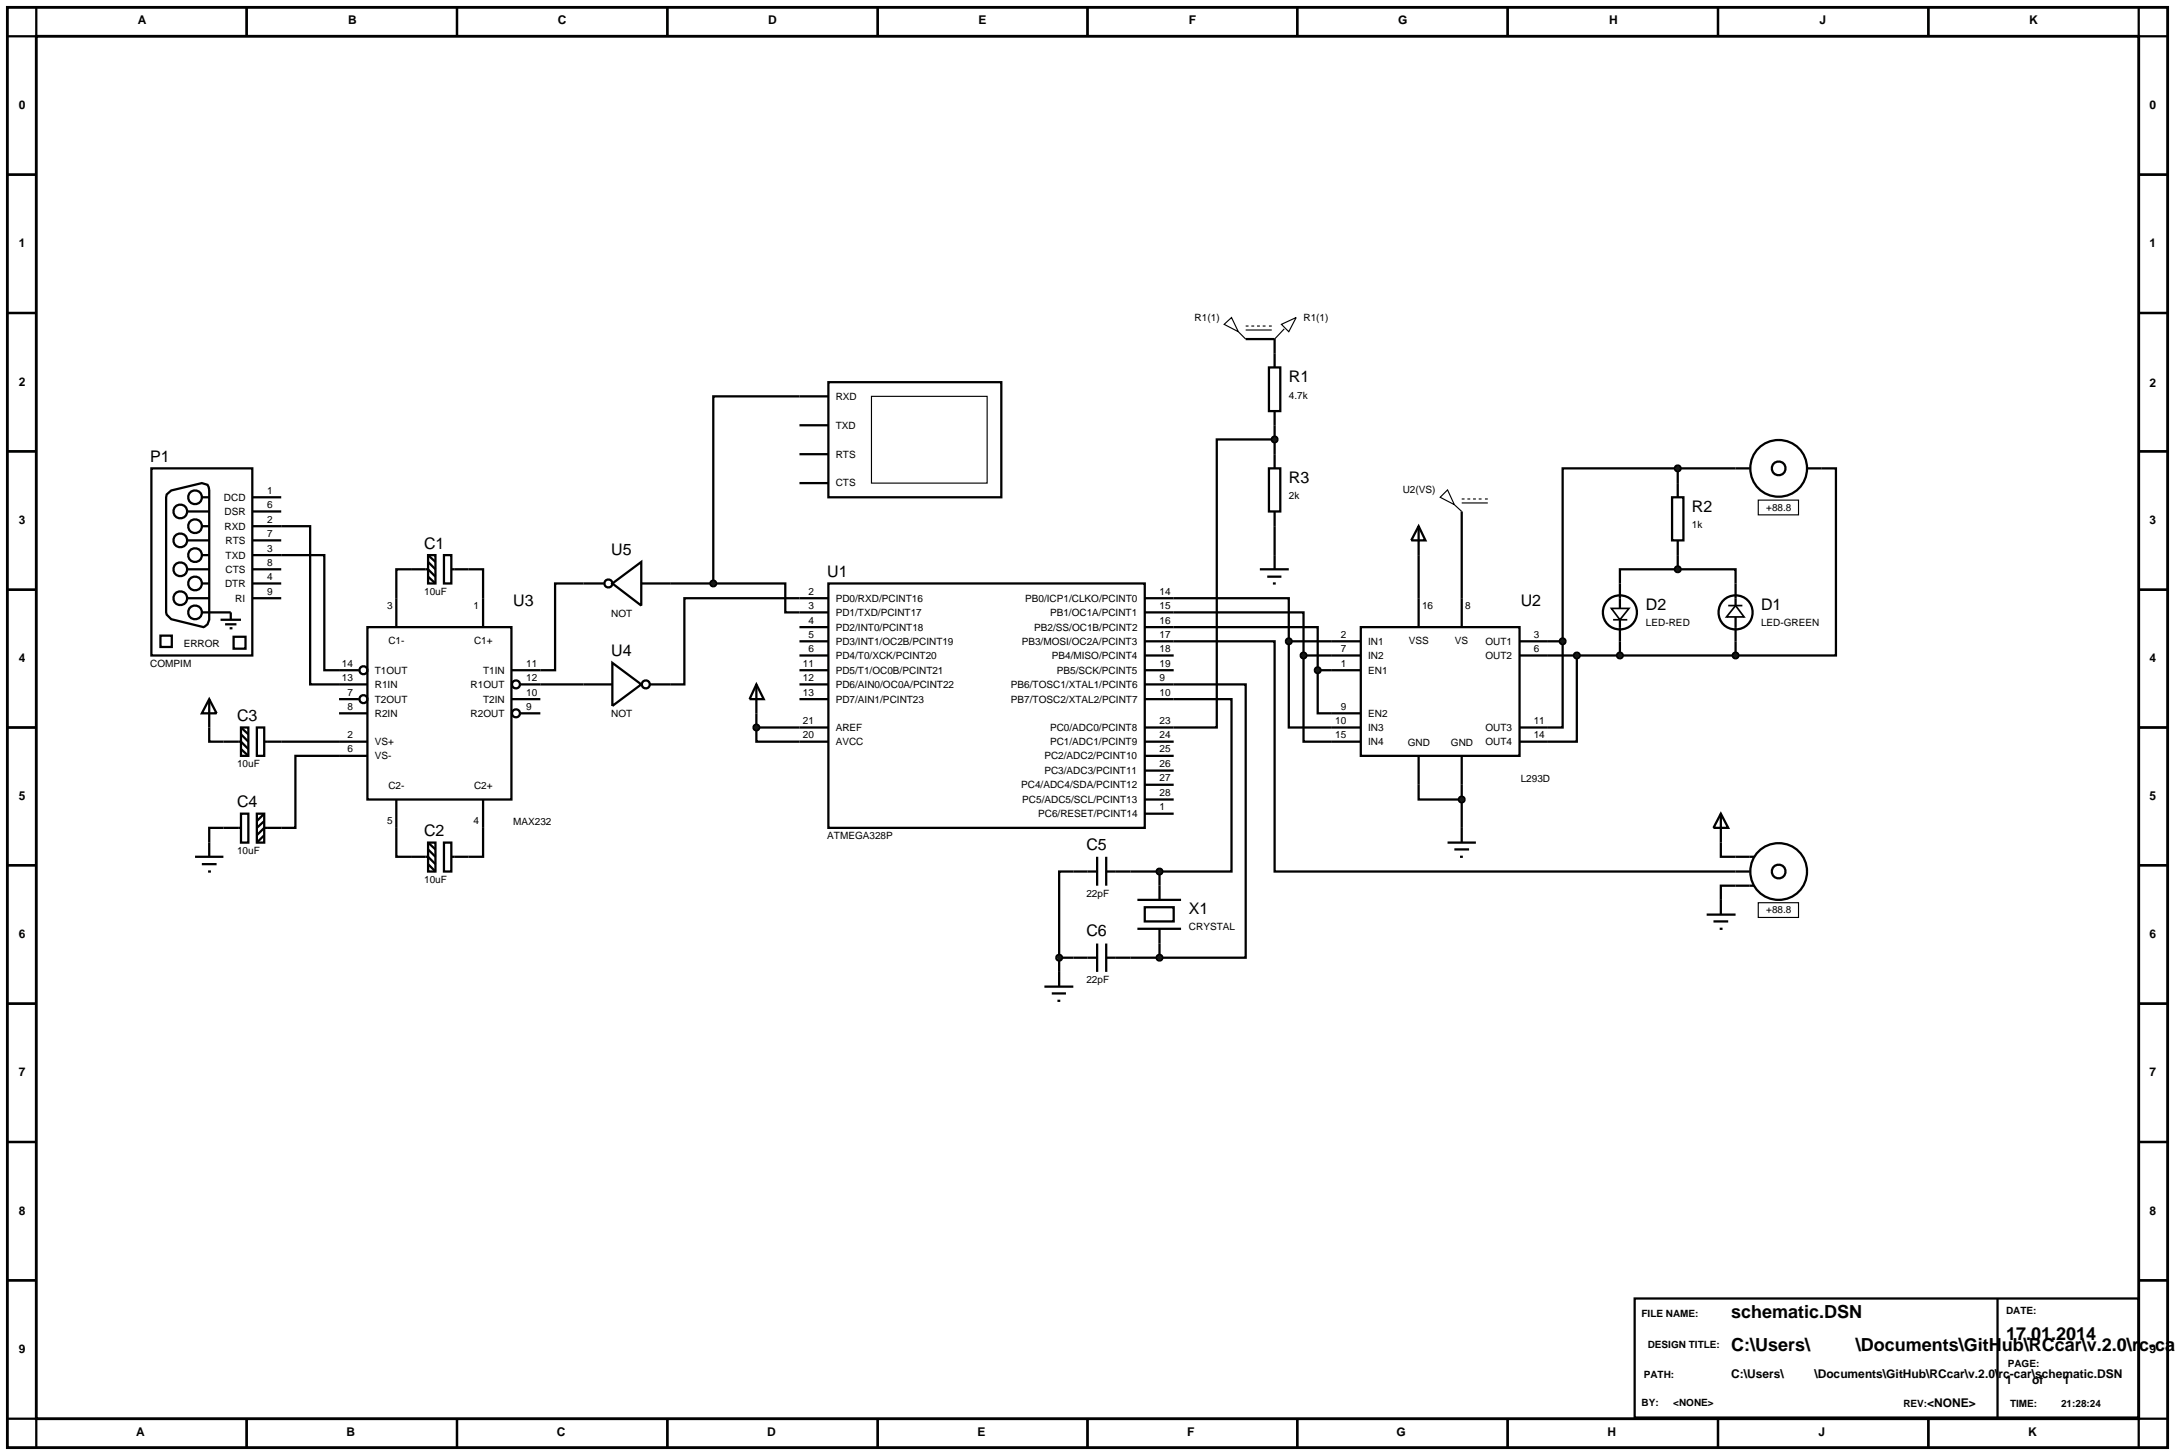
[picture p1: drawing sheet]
<svg xmlns="http://www.w3.org/2000/svg" width="384mm" height="257mm" viewBox="0 0 384 257" stroke-linecap="round" stroke-linejoin="round" font-family="sans-serif">
<path d="M1.3 1.3h381v254h-381zM6.4 6.4h370.8v243.8h-370.8z" fill="none" stroke="#000" stroke-width=".5"/>
<g fill="none" stroke="#000" stroke-width=".4">
<path d="M6.4 1.3v5.1h-5.1M43.5 1.3v5.1M80.6 1.3v5.1M117.7 1.3v5.1M154.8 1.3v5.1M191.8 1.3v5.1M228.8 1.3v5.1M265.9 1.3v5.1M303 1.3v5.1M340.1 1.3v5.1M377.2 1.3v5.1h5.1M1.3 30.8h5.1"/>
<path d="M377.2 30.8h5.1M1.3 55.2h5.1M219.7 59.8h5.1v2.5M377.2 55.2h5.1M1.3 79.6h5.1M141 69.9h-15.2v33M224.8 77.5h-10.2v50.8h-12.7M224.8 75v5.1M377.2 79.6h5.1M49.6 97.9h7.6v20.3h2.6M49.6 92.8h5.1v27.9h5.1M224.8 92.8v5.1"/>
<path d="M250.2 97.9v12.7M257.8 90.2v20.4M295.9 82.6h-20.3v30.5M295.9 82.6v2.6M295.9 97.9v2.5M295.9 82.6h10.2M321.3 82.6h2.5v33h-17.7M1.3 104h5.1M72.5 100.4h-2.6v5.1M82.6 100.4h2.6v5.1M102.9 102.9h-5v15.3h-2.6M118.2 102.9h7.6"/>
<path d="M125.8 102.9h12.7v5.1h7.6M141 113.1h5.1M141 115.6h5.1M141 118.2h5.1M141 110.6h5.1M146.1 102.9h55.8v43.1h-55.8zM146.1 105.5h-25.4v15.2h-2.5M201.9 113.1h22.9v40.6h81.3M201.9 105.5h25.4v7.6M201.9 108h28v7.6M201.9 110.6h30.5v7.6M201.9 115.6h5.1"/>
<path d="M201.9 118.2h5.1M227.3 113.1v15.2h12.7M227.3 113.1h12.7M229.9 115.6v15.2h10.1M229.9 115.6h10.1M232.4 118.2v7.6h7.6M232.4 118.2h7.6M240 110.6h28v22.7h-28zM268 113.1h7.6M268 115.6h38.1M275.6 113.1v15.2h-7.6M278.1 115.6v15.2h-10.1"/>
<path d="M285.7 109.3v6.3M295.9 100.4h-10.2v6.9M295.9 100.4h10.2v6.4M306.1 108.8v6.8M377.2 104h5.1M1.3 128.3h5.1M36.9 128.3v2.5h2.5M49.6 130.8h10.2M59.8 133.3h-7.7v12.7h-2.5M95.3 120.7h7.6M133.4 128.3v2.5h12.7M133.4 128.3h12.7"/>
<path d="M133.4 125.8v2.5M141 120.7h5.1M141 123.3h5.1M201.9 123.3h15.3v30.4h-12.7M201.9 120.7h17.8v48.2h-15.2M201.9 130.8h5.1M201.9 138.4h5.1M201.9 135.9h5.1M201.9 133.3h5.1M250.2 133.3v7.7h7.6M257.8 133.3v12.7M377.2 128.3h5.1"/>
<path d="M1.3 152.6h5.1M39.4 146h-2.5v2.6M69.9 146v5.1h2.6M85.2 146v5.1h-2.6M193.5 153.7h-6.7v15.2M193.5 151.1v5.1M195.1 153.7h9.4M195.1 151.1v5.1M200.6 158.7h7.7M201.9 160h5.1v2.5h-5.1zM201.9 143.5h5.1M201.9 141h5.1"/>
<path d="M204.5 153.7v5M303.5 148.6v2.5h2.6M306.1 156.2h-2.6v2.5M377.2 152.6h5.1M1.3 177h5.1M186.8 168.9h6.7M186.8 168.9v2.5M193.5 166.4v5M195.1 168.9h9.4M195.1 166.4v5M200.6 163.8h7.7M204.5 163.8v5.1"/>
<path d="M377.2 177h5.1M1.3 201.4h5.1M377.2 201.4h5.1M1.3 225.8h5.1M288.3 229h88.9v21h-88.9zM352.3 229v21M377.2 225.8h5.1M1.3 250.2h5.1v5.1M43.5 250.2v5.1M80.6 250.2v5.1M117.7 250.2v5.1M154.8 250.2v5.1"/>
<path d="M191.8 250.2v5.1M228.8 250.2v5.1M265.9 250.2v5.1M303 250.2v5.1M340.1 250.2v5.1M382.3 250.2h-5.1v5.1"/>
<circle cx="285.7" cy="108" r="3"/>
<circle cx="306.1" cy="108" r="3"/>
</g>
<path d="M284.2 107.3h3.1l-1.6 2zM284.5 109.3h2.5M304.8 106.8h2.5M306.1 106.8l1.5 2h-3.1z" fill="none" stroke="#000" stroke-width=".3"/>
<path d="M285.3 115.3l.4-.2-.5 .5zM285.7 115.1l.3 .1 .2 .4zM285.7 116.1l.5-.5-.2 .4zM285.2 115.6l.5 .5-.4-.2z" fill="#004000" stroke="#000" stroke-width=".4"/>
<path d="M285.2 115.6l.5-.5 .5 .5-.5 .5z" fill="#004000"/>
<path d="M255.3 148.6h5M256.5 149.8h2.6M257.5 151.1h.5M257.8 146v2.6" fill="none" stroke="#000" stroke-width=".4"/>
<path d="M257.4 140.7l.4-.2-.5 .5zM257.8 140.5l.4 .2 .1 .3zM257.8 141.5l.5-.5-.1 .3zM257.3 141l.5 .5-.3-.1z" fill="#004000" stroke="#000" stroke-width=".4"/>
<path d="M257.3 141l.5-.5 .5 .5-.5 .5z" fill="#004000"/>
<path d="M250.2 92.8l1.2 2.5h-2.5zM250.2 92.8v5.1M294.9 87.7h2v7.6h-2zM295.9 85.2v2.5M295.9 95.3v2.6" fill="none" stroke="#000" stroke-width=".4"/>
<path d="M254 87.7l1.3-1.3 1.2 2.6zM256.5 89l1.3 1.2M257.8 88h.5M257.8 88.7h4.6M258.8 88h.5M259.8 88h.5M260.8 88h.5M261.9 88h.5" fill="none" stroke="#000" stroke-width=".2"/>
<g fill="#004000" stroke="#000" stroke-width=".4">
<path d="M295.5 100.1l.4-.2-.5 .5zM295.9 99.9l.4 .2 .1 .3zM296.4 100.4l-.1 .3-.4 .2zM295.4 100.4l.5 .5-.4-.2z"/>
<path d="M275.2 112.8l.4-.2-.5 .5zM275.6 112.6l.3 .1 .2 .4zM276.1 113.1l-.1 .3-.4 .2zM275.1 113.1l.5 .5-.4-.2z"/>
<path d="M277.7 115.3l.4-.2-.5 .5zM278.1 115.1l.4 .2 .1 .3zM278.6 115.6l-.1 .3-.4 .2zM277.6 115.6l.5 .5-.4-.2z"/>
</g>
<g fill="#004000">
<path d="M295.4 100.4l.5-.5 .5 .5-.5 .5z"/>
<path d="M275.1 113.1l.5-.5 .5 .5-.5 .5z"/>
<path d="M277.6 115.6l.5-.5 .5 .5-.5 .5z"/>
</g>
<g fill="none" stroke="#000" stroke-width=".4">
<path d="M303.5 143.5l1.3 2.5h-2.6zM303.5 143.5v5.1M303.5 158.7v2.6M306.1 151.1h3.3M306.1 156.2h3.3M306.1 153.7h2.5M301 161.3h5.1M302.2 162.5h2.6M303.3 163.8h.5"/>
<circle cx="313.7" cy="153.7" r="1.21"/>
<circle cx="313.7" cy="153.7" r="5"/>
</g>
<path d="M310.1 159.2h7.1v2.6h-7.1z" fill="none" stroke="#000" stroke-width=".2"/>
<g fill="#004000" stroke="#000" stroke-width=".4">
<path d="M226.9 112.8l.4-.2-.5 .5zM227.3 112.6l.4 .2 .1 .3zM227.8 113.1l-.1 .3-.4 .2zM226.8 113.1l.5 .5-.4-.2z"/>
<path d="M229.5 115.3l.4-.2-.5 .5zM229.9 115.1l.4 .2 .1 .3zM230.4 115.6l-.1 .3-.4 .2zM229.4 115.6l.5 .5-.4-.2z"/>
<path d="M232 117.9l.4-.2-.5 .5zM232.4 117.7l.4 .2 .1 .3zM232.4 118.7l.5-.5-.1 .3zM231.9 118.2l.5 .5-.3-.1z"/>
<path d="M204.1 153.4l.4-.2-.5 .5zM204.5 153.2l.4 .2 .1 .3zM205 153.7l-.1 .3-.4 .2zM204 153.7l.5 .5-.4-.2z"/>
<path d="M204.2 168.5l.3-.1-.5 .5zM204.5 168.4l.4 .2 .1 .3zM205 168.9l-.1 .3-.4 .2zM204 168.9l.5 .5-.4-.2z"/>
</g>
<g fill="#004000">
<path d="M226.8 113.1l.5-.5 .5 .5-.5 .5z"/>
<path d="M229.4 115.6l.5-.5 .5 .5-.5 .5z"/>
<path d="M231.9 118.2l.5-.5 .5 .5-.5 .5z"/>
<path d="M204 153.7l.5-.5 .5 .5-.5 .5z"/>
<path d="M204.5 168.4l.5 .5-.5 .5-.5-.5z"/>
</g>
<path d="M310.1 88.2h7.1v2.6h-7.1z" fill="none" stroke="#000" stroke-width=".2"/>
<g fill="none" stroke="#000" stroke-width=".4">
<path d="M306.1 82.6h2.5M318.8 82.6h2.5"/>
<circle cx="313.7" cy="82.6" r="1.21"/>
<circle cx="313.7" cy="82.6" r="5"/>
</g>
<g fill="#004000" stroke="#000" stroke-width=".4">
<path d="M295.6 82.2l.3-.1-.5 .5zM295.9 82.1l.4 .2 .1 .3zM295.9 83.1l.5-.5-.1 .3zM295.4 82.6l.5 .5-.3-.1z"/>
<path d="M305.7 115.3l.4-.2-.5 .5zM306.1 115.1l.4 .2 .1 .3zM306.6 115.6l-.1 .3-.4 .2zM305.6 115.6l.5 .5-.4-.2z"/>
</g>
<g fill="#004000">
<path d="M295.9 82.1l.5 .5-.5 .5-.5-.5z"/>
<path d="M305.6 115.6l.5-.5 .5 .5-.5 .5z"/>
</g>
<path d="M223.8 64.8h2v7.7h-2zM224.8 62.3v2.5M224.8 72.5v2.5M223.8 82.6h2v7.6h-2zM224.8 80.1v2.5M224.8 90.2v2.6" fill="none" stroke="#000" stroke-width=".4"/>
<path d="M224.4 77.2l.4-.2-.5 .5zM224.8 77l.3 .1 .2 .4zM224.8 78l.5-.5-.2 .4zM224.3 77.5l.5 .5-.4-.2z" fill="#004000" stroke="#000" stroke-width=".4"/>
<path d="M224.3 77.5l.5-.5 .5 .5-.5 .5z" fill="#004000"/>
<path d="M224.8 97.9v2.5M222.2 100.4h5.1M223.5 101.7h2.5M224.5 102.9h.5M133.4 120.7l1.3 2.6h-2.5zM133.4 120.7v5.1" fill="none" stroke="#000" stroke-width=".4"/>
<path d="M133 128l.4-.2-.5 .5zM133.4 127.8l.3 .1 .2 .4zM133.4 128.8l.5-.5-.1 .3zM132.9 128.3l.5 .5-.3-.1z" fill="#004000" stroke="#000" stroke-width=".4"/>
<path d="M132.9 128.3l.5-.5 .5 .5-.5 .5z" fill="#004000"/>
<path d="M184.2 174h5.1M185.5 175.2h2.5M186.5 176.5h.5M186.8 171.4v2.6" fill="none" stroke="#000" stroke-width=".4"/>
<path d="M186.4 168.6l.4-.2-.5 .5zM186.8 168.4l.4 .2 .1 .3zM187.3 168.9l-.1 .3-.4 .2zM186.3 168.9l.5 .5-.3-.1z" fill="#004000" stroke="#000" stroke-width=".4"/>
<path d="M186.3 168.9l.5-.5 .5 .5-.5 .5z" fill="#004000"/>
<path d="M215.9 57.2l1.3-1.2 1.2 2.5zM218.4 58.5l1.3 1.3M219.7 57.5h.5M219.7 58.2h4.6M220.7 57.5h.5M221.7 57.5h.5M222.7 57.5h.5M223.8 57.5h.5M226 57.2l2.6-1.2-1.3 2.5zM226.5 58l-1.7 1.8M153.7 69.9h20.4v15.3h-20.4z" fill="none" stroke="#000" stroke-width=".2"/>
<g fill="none" stroke="#000" stroke-width=".4">
<path d="M141 69.9h5.1M141 75h5.1M146.1 67.4h30.5v20.3h-30.5zM26.7 82.6h17.8v33h-17.8zM29.4 87.2l.8-.7 5.4-1.3 1 .3 .2 .4 .1 .5v22.9l-.3 .8-.7 .5-5.7-1.4-.8-.8-.1-.4v-20.3zM33.1 90.2h3.8M33.1 95.3h3.8M35.6 87.7h1.3M35.6 92.8h1.3M35.6 97.9h1.3M44.5 87.7h5.1M44.5 90.2h5.1"/>
<path d="M44.5 92.8h5.1M44.5 95.3h5.1M44.5 97.9h5.1M75.5 97.9h1.3v5h-1.3zM75.5 97.9l1.3 1.2M75.5 99.1l1.3 1.3M78.3 97.9h1.3v5h-1.3zM141 80.1h5.1M141 85.2h5.1M28.3 112.1h2v2h-2zM33.1 100.4h3.8M33.1 105.5h3.8"/>
<path d="M35.6 102.9h1.3M35.6 108h5.1v1.3M38.9 109.3h3.6M39.7 110.1h2M40.5 110.8h.5M41.2 112.3h2.1v2.1h-2.1zM44.5 100.4h5.1M44.5 102.9h5.1M44.5 105.5h5.1M59.8 118.2h3.5M64.8 110.6h25.4v30.4h-25.4zM69.9 105.5v5.1"/>
<path d="M72.5 100.4h3l1.3 1.3M75.5 101.7l1.3 1.2M79.6 100.4h3M85.2 105.5v5.1M90.2 118.2h5.1M102.9 102.9h3.6M108 116.9l5.1 3.8-5.1 3.8zM108 102.9l5.1-3.8v7.7zM113.1 102.9h5.1M36.9 123.3l1.3 2.5h-2.6zM36.9 123.3v5M39.4 130.8h3.1l1.3 1.3"/>
<path d="M42.5 128.3h1.3v5h-1.3zM42.5 128.3l1.3 1.2M42.5 129.5l1.3 1.3M42.5 132.1l1.3 1.2M45.3 128.3h1.3v5h-1.3zM46.6 130.8h3M59.8 120.7h5M59.8 123.3h3.5M59.8 125.8h5M59.8 130.8h5M59.8 133.3h5M90.2 123.3h5.1"/>
<path d="M91.8 120.7h3.5M91.8 125.8h3.5M102.9 120.7h5.1M114.6 120.7h3.6M34.4 151.1h5M35.6 152.4h2.6M36.7 153.7h.5M36.9 148.6v2.5M39.4 146h3.1M42.5 143.5h1.3v5.1h-1.3zM45.3 143.5h1.3v5.1h-1.3zM46.6 143.5l-1.3 1.3"/>
<path d="M46.6 144.8l-1.3 1.2M46.6 147.3l-1.3 1.3M49.6 146h-3l-1.3 1.3M69.9 141v5M72.5 151.1h3l1.3 1.3M75.5 148.6h1.3v5.1h-1.3zM75.5 148.6l1.3 1.2M75.5 149.8l1.3 1.3M75.5 152.4l1.3 1.3M78.3 148.6h1.3v5.1h-1.3zM79.6 151.1h3M85.2 141v5"/>
<circle cx="31.8" cy="95.3" r="1.21"/>
<circle cx="31.8" cy="90.2" r="1.21"/>
<circle cx="34.4" cy="92.8" r="1.21"/>
<circle cx="34.4" cy="87.7" r="1.21"/>
<circle cx="34.4" cy="97.9" r="1.21"/>
<circle cx="31.8" cy="100.4" r="1.21"/>
<circle cx="31.8" cy="105.5" r="1.21"/>
<circle cx="34.4" cy="102.9" r="1.21"/>
<circle cx="34.4" cy="108" r="1.21"/>
<circle cx="64.1" cy="118.2" r=".7"/>
<circle cx="107.3" cy="102.9" r=".7"/>
<circle cx="64.1" cy="123.3" r=".7"/>
<circle cx="91" cy="125.8" r=".7"/>
<circle cx="91" cy="120.7" r=".7"/>
<circle cx="113.9" cy="120.7" r=".7"/>
</g>
<path d="M125.5 102.5l.3-.1-.5 .5zM125.8 102.4l.3 .1 .2 .4zM125.8 103.4l.5-.5-.2 .4zM125.3 102.9l.5 .5-.3-.1z" fill="#004000" stroke="#000" stroke-width=".4"/>
<path d="M125.3 102.9l.5-.5 .5 .5-.5 .5z" fill="#004000"/>
<g font-size="3.2">
<text x="305.3" y="232.4">schematic.DSN</text>
<text x="305.3" y="238.2">C:\Users\Илья\Documents\GitHub\RCcar\v.2.0\rc-car</text>
<text x="353.8" y="236.4">17.01.2014</text>
</g>
<g font-size="2.8">
<text x="227.3" y="67.4">R1</text>
<text x="26.5" y="81.5">P1</text>
<text x="227.3" y="85.2">R3</text>
<text x="298.4" y="90.3">R2</text>
<text x="74.8" y="96.8">C1</text>
<text x="107.8" y="98">U5</text>
<text x="145.9" y="101.8">U1</text>
<text x="90.5" y="106.9">U3</text>
<text x="268.2" y="106.9">U2</text>
<text x="290.3" y="107.6">D2</text>
<text x="310.6" y="107.6">D1</text>
<text x="107.8" y="115.8">U4</text>
<text x="41.8" y="127.2">C3</text>
<text x="41.8" y="142.4">C4</text>
<text x="74.8" y="147.5">C2</text>
<text x="191.6" y="150">C5</text>
<text x="209.7" y="161.3">X1</text>
<text x="191.6" y="165.2">C6</text>
</g>
<g font-size="2.1">
<text x="24.3" y="4.2">A</text>
<text x="61.4" y="4.2">B</text>
<text x="98.4" y="4.2">C</text>
<text x="135.5" y="4.2">D</text>
<text x="172.6" y="4.2">E</text>
<text x="209.7" y="4.2">F</text>
<text x="246.6" y="4.2">G</text>
<text x="283.8" y="4.2">H</text>
<text x="320.9" y="4.2">J</text>
<text x="357.9" y="4.2">K</text>
<text x="3.3" y="19.2">0</text>
<text x="379.1" y="19.2">0</text>
<text x="3.3" y="43.6">1</text>
<text x="379.1" y="43.6">1</text>
<text x="3.3" y="68">2</text>
<text x="379.1" y="68.2">2</text>
<text x="3.3" y="92.4">3</text>
<text x="379.1" y="92.4">3</text>
<text x="3.3" y="116.8">4</text>
<text x="379.1" y="116.8">4</text>
<text x="3.3" y="141">5</text>
<text x="379.1" y="141">5</text>
<text x="3.3" y="165.4">6</text>
<text x="379.1" y="165.4">6</text>
<text x="3.3" y="189.8">7</text>
<text x="379.1" y="189.8">7</text>
<text x="3.3" y="214.2">8</text>
<text x="379.1" y="214.2">8</text>
<text x="3.3" y="238.6">9</text>
<text x="379.1" y="238.6">9</text>
<text x="305.3" y="243">C:\Users\Илья\Documents\GitHub\RCcar\v.2.0\rc-car\schematic.DSN</text>
<text x="353.7" y="244">1</text>
<text x="358.4" y="244">of</text>
<text x="363.9" y="244">1</text>
<text x="339.9" y="248.1">&lt;NONE&gt;</text>
<text x="24" y="253.3">A</text>
<text x="61.1" y="253.3">B</text>
<text x="98.2" y="253.3">C</text>
<text x="135.3" y="253.3">D</text>
<text x="172.4" y="253.3">E</text>
<text x="209.4" y="253.3">F</text>
<text x="246.3" y="253.3">G</text>
<text x="283.5" y="253.3">H</text>
<text x="320.7" y="253.3">J</text>
<text x="357.7" y="253.3">K</text>
</g>
<g font-size="1.8">
<text x="210.7" y="56.6">R1(1)</text>
<text x="229.9" y="56.6">R1(1)</text>
<text x="147.4" y="70.5">RXD</text>
<text x="227.3" y="70.3">4.7k</text>
<text x="147.4" y="75.6">TXD</text>
<text x="147.4" y="80.7">RTS</text>
<text x="39.5" y="88.3">DCD</text>
<text x="47.1" y="89.6">6</text>
<text x="47.1" y="87.1">1</text>
<text x="147.4" y="85.8">CTS</text>
<text x="227.3" y="88">2k</text>
<text x="247.4" y="87">U2(VS)</text>
<text x="39.6" y="93.4">RXD</text>
<text x="39.6" y="90.8">DSR</text>
<text x="39.8" y="95.9">RTS</text>
<text x="47.1" y="92.2">2</text>
<text x="47.1" y="94.7">7</text>
<text x="298.4" y="93.1">1k</text>
<text x="311.5" y="90.1">+88.8</text>
<text x="39.8" y="98.5">TXD</text>
<text x="39.8" y="101">CTS</text>
<text x="47.1" y="97.3">3</text>
<text x="47.1" y="99.8">8</text>
<text x="39.7" y="103.5">DTR</text>
<text x="41.5" y="106.1">RI</text>
<text x="47.1" y="102.3">4</text>
<text x="47.1" y="104.9">9</text>
<text x="68.3" y="107.4">3</text>
<text x="74.8" y="105">10uF</text>
<text x="83.5" y="107.4">1</text>
<text x="142.6" y="107.4">3</text>
<text x="142.6" y="104.9">2</text>
<text x="147.4" y="106.1">PD0/RXD/PCINT16</text>
<text x="180.8" y="106.1">PB0/ICP1/CLKO/PCINT0</text>
<text x="204.5" y="104.9">14</text>
<text x="204.5" y="107.4">15</text>
<text x="250.8" y="107.4">16</text>
<text x="258.4" y="107.4">8</text>
<text x="68.5" y="113.6">C1-</text>
<text x="83.6" y="113.6">C1+</text>
<text x="107.8" y="108.8">NOT</text>
<text x="142.6" y="112.5">5</text>
<text x="142.6" y="110">4</text>
<text x="147.4" y="113.7">PD3/INT1/OC2B/PCINT19</text>
<text x="147.4" y="111.2">PD2/INT0/PCINT18</text>
<text x="147.4" y="108.6">PD1/TXD/PCINT17</text>
<text x="180.2" y="113.7">PB3/MOSI/OC2A/PCINT3</text>
<text x="182.4" y="111.2">PB2/SS/OC1B/PCINT2</text>
<text x="185.2" y="108.6">PB1/OC1A/PCINT1</text>
<text x="204.5" y="112.5">17</text>
<text x="204.5" y="110">16</text>
<text x="236.5" y="112.5">2</text>
<text x="241.3" y="113.7">IN1</text>
<text x="248.5" y="113.6">VSS</text>
<text x="256.6" y="113.6">VS</text>
<text x="262" y="113.7">OUT1</text>
<text x="270.5" y="112.5">3</text>
<text x="290.3" y="110.4">LED-RED</text>
<text x="310.6" y="110.4">LED-GREEN</text>
<text x="26.5" y="117.7">COMPIM</text>
<text x="32.4" y="114.1">ERROR</text>
<text x="60.3" y="117.6">14</text>
<text x="66.1" y="118.8">T1OUT</text>
<text x="85.2" y="118.8">T1IN</text>
<text x="92.8" y="117.6">11</text>
<text x="141.6" y="117.6">11</text>
<text x="142.6" y="115">6</text>
<text x="147.4" y="118.8">PD5/T1/OC0B/PCINT21</text>
<text x="147.4" y="116.2">PD4/T0/XCK/PCINT20</text>
<text x="185.5" y="116.2">PB4/MISO/PCINT4</text>
<text x="186.4" y="118.8">PB5/SCK/PCINT5</text>
<text x="204.5" y="115">18</text>
<text x="204.5" y="117.6">19</text>
<text x="236.5" y="115">7</text>
<text x="236.5" y="117.6">1</text>
<text x="241.3" y="116.2">IN2</text>
<text x="241.3" y="118.8">EN1</text>
<text x="262" y="116.2">OUT2</text>
<text x="270.5" y="115">6</text>
<text x="60.3" y="120.1">13</text>
<text x="61.3" y="122.7">7</text>
<text x="61.3" y="125.2">8</text>
<text x="66.1" y="121.3">R1IN</text>
<text x="66.1" y="123.9">T2OUT</text>
<text x="83" y="121.3">R1OUT</text>
<text x="85.2" y="123.9">T2IN</text>
<text x="92.8" y="120.1">12</text>
<text x="92.8" y="122.7">10</text>
<text x="92.8" y="125.2">9</text>
<text x="141.6" y="120.1">12</text>
<text x="141.6" y="122.7">13</text>
<text x="147.4" y="121.3">PD6/AIN0/OC0A/PCINT22</text>
<text x="147.4" y="123.9">PD7/AIN1/PCINT23</text>
<text x="178.3" y="123.9">PB7/TOSC2/XTAL2/PCINT7</text>
<text x="178.3" y="121.3">PB6/TOSC1/XTAL1/PCINT6</text>
<text x="204.5" y="122.7">10</text>
<text x="204.5" y="120.1">9</text>
<text x="236.5" y="125.2">9</text>
<text x="61.3" y="130.2">2</text>
<text x="66.1" y="126.4">R2IN</text>
<text x="66.1" y="131.4">VS+</text>
<text x="83" y="126.4">R2OUT</text>
<text x="107.8" y="126.5">NOT</text>
<text x="141.6" y="130.2">20</text>
<text x="141.6" y="127.7">21</text>
<text x="147.4" y="131.4">AVCC</text>
<text x="147.4" y="128.9">AREF</text>
<text x="185.2" y="131.4">PC1/ADC1/PCINT9</text>
<text x="185.2" y="128.9">PC0/ADC0/PCINT8</text>
<text x="204.5" y="130.2">24</text>
<text x="204.5" y="127.7">23</text>
<text x="235.5" y="127.7">10</text>
<text x="235.5" y="130.2">15</text>
<text x="241.3" y="128.9">IN3</text>
<text x="241.3" y="131.4">IN4</text>
<text x="241.3" y="126.4">EN2</text>
<text x="248.3" y="131.5">GND</text>
<text x="255.9" y="131.5">GND</text>
<text x="262" y="128.9">OUT3</text>
<text x="262" y="131.4">OUT4</text>
<text x="270.5" y="127.7">11</text>
<text x="270.5" y="130.2">14</text>
<text x="41.8" y="135.3">10uF</text>
<text x="61.3" y="132.7">6</text>
<text x="66.1" y="133.9">VS-</text>
<text x="184.2" y="136.5">PC3/ADC3/PCINT11</text>
<text x="184.2" y="133.9">PC2/ADC2/PCINT10</text>
<text x="204.5" y="137.8">27</text>
<text x="204.5" y="135.3">26</text>
<text x="204.5" y="132.7">25</text>
<text x="268.2" y="137.9">L293D</text>
<text x="68.5" y="139.1">C2-</text>
<text x="83.6" y="139.1">C2+</text>
<text x="180.1" y="139">PC4/ADC4/SDA/PCINT12</text>
<text x="180.3" y="141.6">PC5/ADC5/SCL/PCINT13</text>
<text x="204.5" y="142.9">1</text>
<text x="204.5" y="140.4">28</text>
<text x="68.3" y="145.3">5</text>
<text x="83.5" y="145.3">4</text>
<text x="90.5" y="145.5">MAX232</text>
<text x="145.9" y="148">ATMEGA328P</text>
<text x="183.1" y="144.1">PC6/RESET/PCINT14</text>
<text x="41.8" y="150.6">10uF</text>
<text x="74.8" y="155.7">10uF</text>
<text x="191.6" y="158.2">22pF</text>
<text x="311.5" y="161.1">+88.8</text>
<text x="209.7" y="164.1">CRYSTAL</text>
<text x="191.6" y="173.4">22pF</text>
<text x="289.5" y="232.2">FILE NAME:</text>
<text x="353.8" y="231.7">DATE:</text>
<text x="290.6" y="237.7">DESIGN TITLE:</text>
<text x="289.9" y="243">PATH:</text>
<text x="354.1" y="241.1">PAGE:</text>
<text x="289.5" y="247.9">BY:</text>
<text x="295.1" y="247.9">&lt;NONE&gt;</text>
<text x="335.7" y="248.1">REV:</text>
<text x="354.5" y="248.1">TIME:</text>
<text x="363.5" y="248.1">21:28:24</text>
</g>
</svg>
